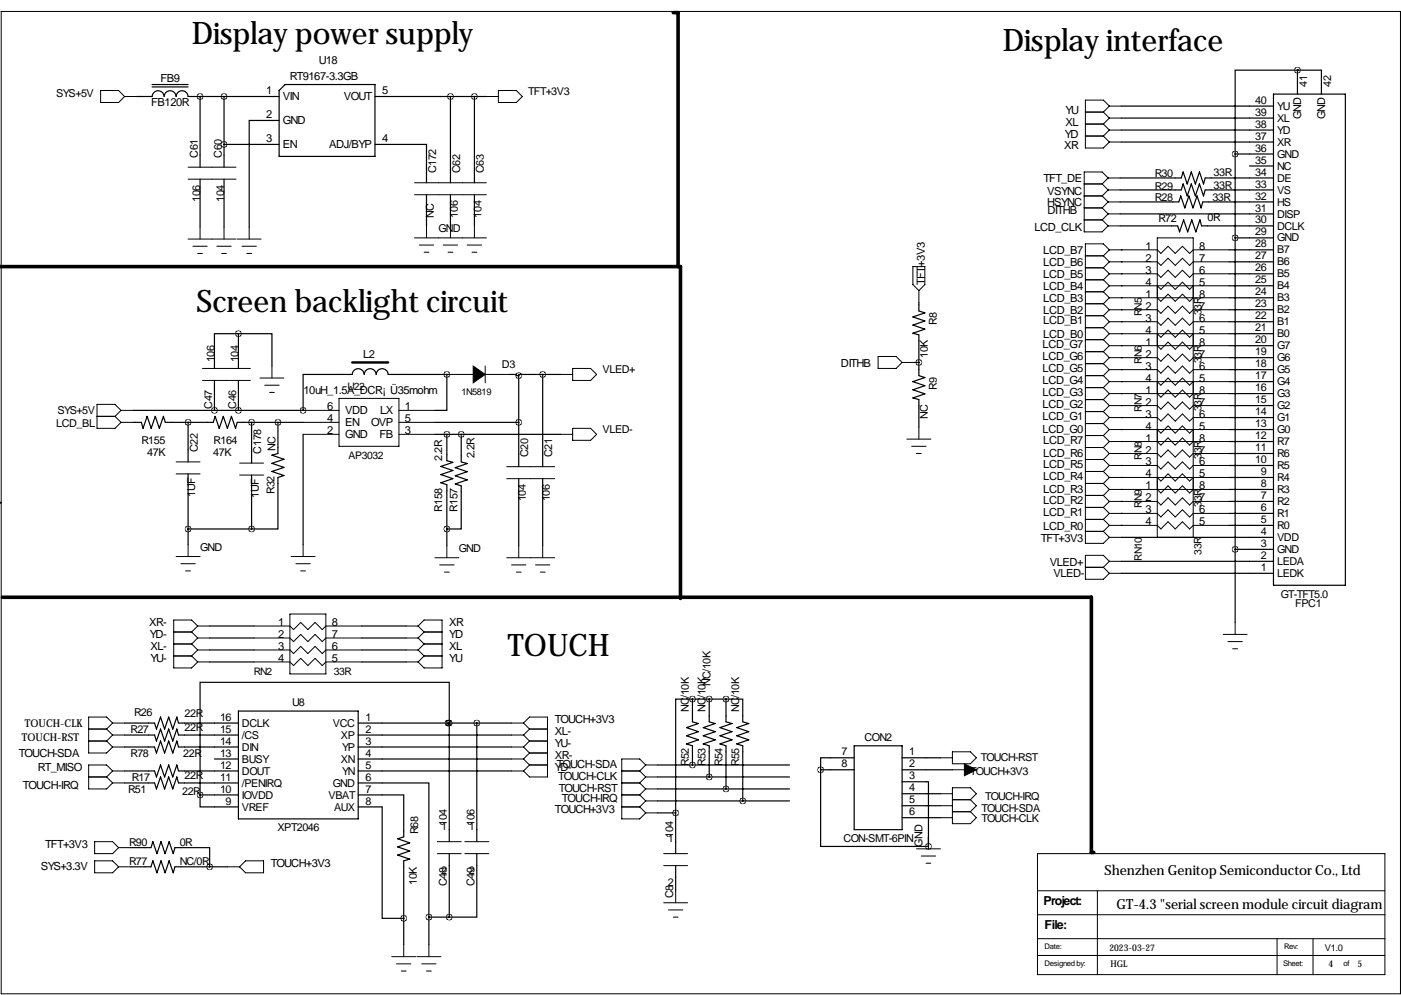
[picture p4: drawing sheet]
<svg xmlns="http://www.w3.org/2000/svg" width="297mm" height="211mm" viewBox="0 0 297 211" stroke-linecap="round" stroke-linejoin="round" font-family="sans-serif">
<g fill="none" stroke="#000" stroke-width=".21">
<path d="M.3 2.4h296.6v208.3h-296.6zM21.3 19.2h3.8l1.3 1.3-1.3 1.2h-3.8zM105.7 19.2h3.8l1.2 1.3-1.2 1.2h-3.8zM26.4 20.5h2.6M39.9 35.4h10.1M39.9 38h10.1M87.9 38.7h15.2M103.1 20.5h2.6M229.9 39h3.8M230.1 28.8h3.8M230.1 26.3h3.8M230.1 23.8h3.8"/>
<path d="M233.7 39l1.2 1.3M233.9 28.8l1.3 1.3M233.9 26.3l1.3 1.3M233.9 23.8l1.3 1.2M234.9 37.7l-1.2-1.2h-3.8v12.7h3.8l1.2-1.3M234.9 37.7h2.6M234.9 37.7l-1.2 1.3M235.2 22.5l-1.3-1.3h-3.8v10.2h3.8l1.3-1.3M235.2 30.1h2.5M235.2 27.6h2.5M235.2 27.6l-1.3 1.2M235.2 25h2.5"/>
<path d="M235.2 25l-1.3 1.3M235.2 22.5h2.5M235.2 22.5l-1.3 1.3M39.9 50.7h10.1M40.9 52.2h3M41.9 53.7h1M42.4 48.1v2.6M46 52.2h3M47 53.7h1M47.5 48.1v2.6M50.3 50.7h5.1M51.3 52.2h3.1"/>
<path d="M52.3 53.7h1M52.8 48.1v2.6M87.9 50.4h15.2M87.9 41.3h15.2M88.9 52h3M89.9 53.5h1M90.4 47.9v2.5M94 52h3M95 53.5h1M95.5 47.9v2.5M99.1 52h3M100.1 53.5h1"/>
<path d="M100.6 47.9v2.5M193.5 56.5h2.6v3.8l-1.3 1.3-1.3-1.3zM229.9 46.6h3.8M229.9 44.1h3.8M229.9 41.5h3.8M230.1 59.3h3.8M230.1 56.8h3.8M230.1 54.2h3.8M233.7 46.6l1.2 1.3M233.7 41.5l1.2 1.3M233.7 44.1l1.2 1.3M233.9 59.3l1.3 1.3"/>
<path d="M233.9 56.8l1.3 1.3M233.9 54.2l1.3 1.3M234.9 47.9h2.6M234.9 42.8h2.6M234.9 42.8l-1.2 1.3M234.9 40.3h2.6M234.9 40.3l-1.2 1.2M234.9 45.4h2.6M234.9 45.4l-1.2 1.2M235.2 53l-1.3-1.3h-3.8v63.5h3.8l1.3-1.3M235.2 53h10.2l.7 .7 1.5-1.5 1.6 1.5 1.5-1.5 1.5 1.5 .8-.7h7.6M235.2 55.5h10.2l.7 .8 1.5-1.5 1.6 1.5 1.5-1.5 1.5 1.5 .8-.8h7.6"/>
<path d="M235.2 58.1h10.2l.7 .7 1.5-1.5 1.6 1.5 1.5-1.5 1.5 1.5 .8-.7h7.6M235.2 58.1l-1.3 1.2M235.2 55.5l-1.3 1.3M235.2 53l-1.3 1.2M245.4 50.4h7.6v63.5h-7.6zM42.9 78.1h10.2M57.7 77.6v2.6M95.2 79.4h5.1M102.9 77.6v3.6M102.9 79.4h5M118.9 79.4h2.5M121.4 78.1h3.8l1.3 1.3-1.3 1.3h-3.8z"/>
<path d="M186.2 75.6h3.8l1.3 1.2-1.3 1.3h-3.8zM191.3 76.8h2.5M194.8 61.6v2.5M230.1 61.9h3.8M230.1 69.5h3.8M230.1 72h3.8M230.1 66.9h3.8M230.1 64.4h3.8M230.1 79.6h3.8M230.1 77.1h3.8M230.1 74.6h3.8M233.9 72l1.3 1.3"/>
<path d="M233.9 74.6l1.3 1.2M233.9 77.1l1.3 1.3M233.9 79.6l1.3 1.3M233.9 61.9l1.3 1.2M233.9 64.4l1.3 1.3M233.9 66.9l1.3 1.3M233.9 69.5l1.3 1.3M235.2 75.8h10.2l.7 .8 1.5-1.5 1.6 1.5 1.5-1.5 1.5 1.5 .8-.8h7.6M235.2 78.4h10.2l.7 .7 1.5-1.5 1.6 1.5 1.5-1.5 1.5 1.5 .8-.7h7.6M235.2 70.8h25.4M235.2 73.3h25.4M235.2 65.7h10.2l.7 .7 1.5-1.5 1.6 1.5 1.5-1.5 1.5 1.5 .8-.7h7.6"/>
<path d="M235.2 68.2h10.2l.7 .8 1.5-1.5 1.6 1.5 1.5-1.5 1.5 1.5 .8-.8h7.6M235.2 60.6h25.4M235.2 63.1h25.4M235.2 70.8l-1.3 1.2M235.2 73.3l-1.3 1.3M235.2 75.8l-1.3 1.3M235.2 78.4l-1.3 1.2M235.2 60.6l-1.3 1.3M235.2 68.2l-1.3 1.3M235.2 65.7l-1.3 1.2M235.2 63.1l-1.3 1.3M245.4 73.3l.7 .8 1.5-1.6 1.6 1.6 1.5-1.6 1.5 1.6 .8-.8"/>
<path d="M245.4 63.1l.7 .8 1.5-1.5 1.6 1.5 1.5-1.5 1.5 1.5 .8-.8M245.4 70.8l.7 .7 1.5-1.5 1.6 1.5 1.5-1.5 1.5 1.5 .8-.7M245.4 60.6l.7 .8 1.5-1.6 1.6 1.6 1.5-1.6 1.5 1.6 .8-.8M20.6 88.3h3.8M24.4 88.3l1.3 1.2M25.7 87h2.5M25.7 89.5h2.5M25.7 87l-1.3 1.3M25.7 87l-1.3-1.3h-3.8v5.1h3.8l1.3-1.3M37.3 97.9h5.1M42.9 80.7h10.2M50.8 98.2h5.1"/>
<path d="M55.1 80.2h5.1M56.1 81.7h3.1M57.1 83.2h1.1M64.3 87h7.6M64.3 89.5h7.6M64.3 92.1h7.6M71.9 84.5h12.7v10.1h-12.7zM84.6 87h7.6M84.6 89.5h7.6M84.6 92.1h7.6M107.4 98.9h10.2M118.9 92.1h2.5"/>
<path d="M121.4 90.8h3.8l1.3 1.3-1.3 1.3h-3.8zM192.3 93.1h5.1M193.3 94.6h3M194.3 96.2h1M194.8 90.6v2.5M230.1 89.8h3.8M230.1 92.3h3.8M230.1 87.3h3.8M230.1 84.7h3.8M230.1 82.2h3.8M230.1 100h3.8M230.1 97.4h3.8"/>
<path d="M230.1 94.9h3.8M233.9 100l1.3 1.2M233.9 89.8l1.3 1.3M233.9 87.3l1.3 1.2M233.9 84.7l1.3 1.3M233.9 82.2l1.3 1.3M233.9 97.4l1.3 1.3M233.9 94.9l1.3 1.3M233.9 92.3l1.3 1.3M235.2 96.2h10.2l.7 .7 1.5-1.5 1.6 1.5 1.5-1.5 1.5 1.5 .8-.7h7.6M235.2 98.7h10.2l.7 .8 1.5-1.6 1.6 1.6 1.5-1.6 1.5 1.6 .8-.8h7.6M235.2 91.1h25.4"/>
<path d="M235.2 93.6h25.4M235.2 86h10.2l.7 .8 1.5-1.6 1.6 1.6 1.5-1.6 1.5 1.6 .8-.8h7.6M235.2 88.5h10.2l.7 .8 1.5-1.5 1.6 1.5 1.5-1.5 1.5 1.5 .8-.8h7.6M235.2 80.9h25.4M235.2 83.5h25.4M235.2 91.1l-1.3 1.2M235.2 93.6l-1.3 1.3M235.2 96.2l-1.3 1.2M235.2 98.7l-1.3 1.3M235.2 80.9l-1.3 1.3M235.2 86l-1.3 1.3M235.2 88.5l-1.3 1.3"/>
<path d="M235.2 83.5l-1.3 1.2M245.4 93.6l.7 .8 1.5-1.5 1.6 1.5 1.5-1.5 1.5 1.5 .8-.8M245.4 83.5l.7 .7 1.5-1.5 1.6 1.5 1.5-1.5 1.5 1.5 .8-.7M245.4 91.1l.7 .7 1.5-1.5 1.6 1.5 1.5-1.5 1.5 1.5 .8-.7M245.4 80.9l.7 .8 1.5-1.5 1.6 1.5 1.5-1.5 1.5 1.5 .8-.8M0 106.6h.3M0 106.4l.3 .2M.3 106.6l-.4 .1M37.3 100.5h5.1M37.3 118h5.1M38.4 119.5h3M39.9 115.5v2.5"/>
<path d="M50.8 100.7h5.1M61.7 118h5.1M62.7 119.5h3.1M64.3 115.5v2.5M92.2 118.3h5.1M93.2 119.8h3.1M94.7 115.7v2.6M107.4 101.5h10.2M107.4 118.3h10.2M108.5 119.8h3M110 115.7v2.6M113.5 119.8h3.1"/>
<path d="M115.1 115.7v2.6M230.1 112.7h3.8M230.1 110.1h3.8M230.1 107.6h3.8M230.1 105h3.8M230.1 102.5h3.8M233.9 112.7l1.3 1.2M233.9 110.1l1.3 1.3M233.9 107.6l1.3 1.3M233.9 105l1.3 1.3M233.9 102.5l1.3 1.3M235.2 119l-1.3-1.3h-3.8v5.1h3.8l1.3-1.2"/>
<path d="M235.2 106.3h10.2l.7 .8 1.5-1.5 1.6 1.5 1.5-1.5 1.5 1.5 .8-.8h7.6M235.2 108.9h10.2l.7 .7 1.5-1.5 1.6 1.5 1.5-1.5 1.5 1.5 .8-.7h7.6M235.2 111.4h10.2l.7 .8 1.5-1.6 1.6 1.6 1.5-1.6 1.5 1.6 .8-.8h7.6M235.2 101.2h25.4M235.2 113.9h2.5M235.2 103.8h25.4M235.2 111.4l-1.3 1.3M235.2 119l-1.3 1.3M235.2 101.2l-1.3 1.3M235.2 106.3l-1.3 1.3M235.2 108.9l-1.3 1.2M235.2 119h2.5"/>
<path d="M235.2 103.8l-1.3 1.2M245.4 103.8l.7 .7 1.5-1.5 1.6 1.5 1.5-1.5 1.5 1.5 .8-.7M245.4 101.2l.7 .8 1.5-1.5 1.6 1.5 1.5-1.5 1.5 1.5 .8-.8M296.9 106.6h.2M297.1 106.5l-.2 .1M36.8 134h3.8M36.8 136.5h3.8M36.8 139.1h3.8M39.4 121h1M40.6 134l1.3 1.3M40.6 136.5l1.3 1.3M40.6 139.1l1.3 1.2"/>
<path d="M41.9 132.7h2.5M41.9 135.3h2.5M41.9 137.8h2.5M41.9 135.3l-1.3 1.2M41.9 137.8l-1.3 1.3M41.9 132.7l-1.3-1.2h-3.8v10.1h3.8l1.3-1.3M41.9 132.7l-1.3 1.3M53.8 132.7h7.7l.7 .8 1.6-1.5 1.5 1.5 1.5-1.5 1.5 1.5 .8-.8h7.6M53.8 135.3h7.7l.7 .7 1.6-1.5 1.5 1.5 1.5-1.5 1.5 1.5 .8-.7h7.6M53.8 137.8h7.7l.7 .8 1.6-1.6 1.5 1.6 1.5-1.6 1.5 1.6 .8-.8h7.6M61.5 130.2h7.6v12.7h-7.6zM63.8 121h1"/>
<path d="M86.1 132.7h2.5M86.1 135.3h2.5M86.1 137.8h2.5M88.6 132.7l1.3 1.3M88.6 132.7l1.3-1.2h3.8v10.1h-3.8l-1.3-1.3M88.6 135.3l1.3 1.2M88.6 137.8l1.3 1.3M89.9 134h3.8M89.9 136.5h3.8M89.9 134l-1.3 1.3M89.9 139.1h3.8M89.9 136.5l-1.3 1.3"/>
<path d="M89.9 139.1l-1.3 1.2M94.2 121.3h1M109.5 121.3h1M114.6 121.3h1M230.1 120.3h3.8M233.9 120.3l1.3 1.3M235.2 121.6h2.5M259.3 134.5h5.1M260.3 136h3.1M261.4 137.6h1M261.9 132v2.5M18.8 157.1h3.8"/>
<path d="M18.8 154.6h3.8M22.6 154.6l1.3 1.2M22.6 157.1l1.3 1.3M23.9 158.4h2.5M23.9 153.3l-1.3-1.3h-3.8v7.7h3.8l1.3-1.3M23.9 155.8h2.5M23.9 153.3h2.5M23.9 153.3l-1.3 1.3M23.9 155.8l-1.3 1.3M41.9 140.3h2.5M53.8 140.3h7.7l.7 .8 1.6-1.5 1.5 1.5 1.5-1.5 1.5 1.5 .8-.8h7.6M86.1 140.3h2.5"/>
<path d="M108.5 158.4h2.5M108.5 155.8h2.5M108.5 153.3h2.5M111 158.4l1.3 1.3M111 153.3l1.3-1.3h3.8v12.7h-3.8l-1.3-1.2M111 155.8l1.3 1.3M111 153.3l1.3 1.3M112.3 159.7h3.8M112.3 157.1h3.8M112.3 157.1l-1.3 1.3M112.3 154.6h3.8M112.3 154.6l-1.3 1.2"/>
<path d="M112.3 159.7l-1.3 1.2M201.9 159.4h3.8l1.3 1.3-1.3 1.2h-3.8zM18.8 164.7h3.8M20.1 178.4h3.8l1.2 1.3-1.2 1.3h-3.8zM22.6 164.7l1.3 1.3M23.9 163.5l-1.3-1.3h-3.8v5.1h3.8l1.3-1.3M23.9 163.5h2.5M23.9 166h2.5M23.9 163.5l-1.3 1.2M25.1 179.7h2.6M92.7 178.4h5.1M98.6 178.4h5"/>
<path d="M108.5 160.9h2.5M108.5 163.5h2.5M111 160.9l1.3 1.3M112.3 162.2h3.8M112.3 162.2l-1.3 1.3M131.8 163.5h3.8M131.8 166h3.8M131.8 168.5h3.8M131.8 171.1h3.8M135.6 163.5l1.3 1.2M135.6 166l1.3 1.3M135.6 168.5l1.3 1.3"/>
<path d="M135.6 171.1l1.3 1.3M136.9 162.2l-1.3-1.3h-3.8v12.7h3.8l1.3-1.2M136.9 162.2h2.5M136.9 164.7h2.5M136.9 167.3h2.5M136.9 162.2l-1.3 1.3M136.9 164.7l-1.3 1.3M136.9 167.3l-1.3 1.2M136.9 169.8h2.5M136.9 169.8l-1.3 1.3M136.9 172.4h2.5M194.3 180h5.1"/>
<path d="M196.8 177.4v2.6M199.4 173.4h2.5M199.4 160.7h2.5M199.4 170.8h2.5M199.4 168.3h2.5M201.9 163.2h5.1M201.9 172.1h3.8M201.9 169.6h3.8M205.7 169.6l1.3-1.3-1.3-1.3h-3.8v7.6h3.8l1.3-1.2-1.3-1.3M205.7 169.6l1.3 1.2-1.3 1.3M20.1 182.5h3.8l1.2 1.3-1.2 1.3h-3.8zM25.1 183.8h2.6"/>
<path d="M48.3 183.8h2.5M50.8 183.8l1.3-1.3h3.8v2.6h-3.8zM92.7 181h5.1M98.6 181h5M140.7 181h5.1M140.7 183.5h5.1M140.7 191.4h5.1M141.7 192.9h3.1M142.7 194.5h1.1M143.3 188.9v2.5M195.3 181.5h3.1M196.3 183h1.1"/>
<path d="M220 199h73.6M220 193.9h73.6M220 181h73.6v25.6h-73.6zM220 188.9h73.6M232.7 188.9v17.7M270.8 199v7.6M278.4 199v7.6M83.1 202.8h5M84.1 204.4h3M85.1 205.9h1M85.6 200.3v2.5M88.4 202.8h5.1"/>
<path d="M89.4 204.4h3.1M90.4 205.9h1M90.9 200.3v2.5M220 202.6h73.6"/>
</g>
<path d="M142.7 2.7h1.1v53.8M0 56.5h144.3v70.4M.5 126.6h230.9v54.1h.5" fill="none" stroke="#000" stroke-width=".76"/>
<g fill="none" stroke="#000" stroke-width=".25">
<path d="M32.3 17.9h7.6M32.3 18.4h7.6M60.5 17.9h19v15.3h-20.3v-14zM270 20h15.2v104.1h-15.2zM275.1 14.9h-13.2v17.8M275.1 14.9h.1M275.1 14.9h5.1v5.1M275.1 14.9v5.1M29 20.5l3.3-.1a1.27 1.27 0 0 1 1.2-1.2 1.27 1.27 0 0 1 1.3 1.3M34.8 20.4a1.27 1.27 0 0 1 1.3-1.2 1.27 1.27 0 0 1 1.2 1.3 1.27 1.27 0 0 1 1.3-1.3 1.27 1.27 0 0 1 1.3 1.3h19.3M42.4 20.5h.1M42.4 20.5v14.9"/>
<path d="M42.4 38v10.1M47.5 30.6h11.7M47.5 20.5v14.9M47.5 38v10.1M59.2 25.5h-6.4v22.6M79.5 30.6h10.9v8.1M79.5 20.5h23.6M95.5 20.5v18.2M100.6 20.5v18.2M237.5 37.7h12.9l.5-1.2 .8 2.5 .9-2.5 .8 2.5 .9-2.5 .9 2.5 .3-1.3h14.5M237.7 30.1h32.3M237.7 27.6h32.3"/>
<path d="M237.7 25h32.3M237.7 22.5h32.3M261.9 32.7h8.1M261.9 32.7v99.3M264.9 35.2h5.1M90.4 41.3v6.6M95.5 41.3v6.6M100.6 41.3v6.6M237.5 42.8h12.4l.4-1.3 .9 2.6 .9-2.6 .8 2.6 .9-2.6 .9 2.6 .3-1.3h15M237.5 40.3h12.9l.5-1.3 .8 2.5 .9-2.5 .8 2.5 .9-2.5 .9 2.5 .3-1.2h14.5M237.5 47.9h12.2l.4 1.3 .9-2.6 .8 2.6 .9-2.6 .8 2.6 .9-2.6 .4 1.3h15.2M237.5 45.4h32.5"/>
<path d="M237.7 58.1h.1M237.7 55.5h.1M237.7 53h.1M260.6 58.1h9.4M260.6 55.5h9.4M260.6 53h9.4M261.9 50.4h8.1M50.5 70.8h-5v7.3M50.5 70.8h7.2v6.8M50.5 70.8v7.3M74.7 79.4h-10.4v7.6M74.7 79.4a1.27 1.27 0 0 1 1.3-1.2 1.27 1.27 0 0 1 1.2 1.2"/>
<path d="M77.2 79.4a1.27 1.27 0 0 1 1.3-1.2 1.27 1.27 0 0 1 1.3 1.2M79.8 79.4a1.27 1.27 0 0 1 1.2-1.2 1.27 1.27 0 0 1 1.3 1.2h12.9M94.7 79.4v7.6h-2.5M107.9 79.4h1.6v.2h.5M110 79.6v19.3M115.1 79.4h-5.1v.2M115.1 79.4v19.5M115.1 79.4h3.8M193.8 76.8h1M194.8 64.1v1.8l1.3 .4-2.6 .9 2.6 .9-2.6 .8 2.6 .9-2.6 .9 1.3 .3v8.6l1.3 .4-2.6 .9 2.6 .9-2.6 .8 2.6 .9-2.6 .9 1.3 .3v5.9M237.7 60.6h.1M237.7 70.8h.1"/>
<path d="M237.7 68.2h.1M237.7 65.7h.1M237.7 63.1h.1M237.7 78.4h.1M237.7 75.8h.1M237.7 73.3h.1M260.6 78.4h9.4M260.6 75.8h9.4M260.6 73.3h9.4M260.6 70.8h9.4M260.6 68.2h9.4M260.6 65.7h9.4"/>
<path d="M260.6 63.1h9.4M260.6 60.6h9.4M28.2 89.5h1.8l.3 1.3 .9-2.5 .9 2.5 .8-2.5 .9 2.5 .8-2.5 .5 1.2h10.1l.4-1.2 .9 2.5 .8-2.5 .9 2.5 .9-2.5 .8 2.5 .4-1.3h14M28.2 87h36.1M39.9 89.5v8.4M45.5 80.7v6.3M50.5 80.7v6.3M53.3 89.5v8.7M58.9 89.5v6.7l-1.2 .3 2.5 .9-2.5 .8 2.5 .9-2.5 .9 2.5 .8-1.3 .4v11h-5.6M64.3 87h.1M64.3 92.1v23.4M92.2 89.5h17.8"/>
<path d="M92.2 92.1h26.7M94.7 92.1v5.6l1.3 .3-2.5 .9 2.5 .9-2.5 .8 2.5 .9-2.5 .9 1.2 .4v12.9M97.8 92.1v5.8l1.3 .4-2.6 .9 2.6 .8-2.6 .9 2.6 .8-2.6 .9 1.3 .4v9.2h-3.1M237.7 91.1h.1M237.7 88.5h.1M237.7 86h.1M237.7 83.5h.1M237.7 80.9h.1M237.7 98.7h.1M237.7 96.2h.1M237.7 93.6h.1M260.6 98.7h9.4"/>
<path d="M260.6 96.2h9.4M260.6 93.6h9.4M260.6 91.1h9.4M260.6 88.5h9.4M260.6 86h9.4M260.6 83.5h9.4M260.6 80.9h9.4M39.9 100.5v15M39.9 112.2h13.4M53.3 100.7v11.5M110 101.5v14.2M115.1 101.5v14.2"/>
<path d="M237.7 111.4h.1M237.7 108.9h.1M237.7 106.3h.1M237.7 103.8h.1M237.7 101.2h.1M237.7 119h32.3M237.7 113.9h32.3M260.6 111.4h9.4M260.6 108.9h9.4M260.6 106.3h9.4M260.6 103.8h9.4M260.6 101.2h9.4"/>
<path d="M261.9 116.5h8.1M44.4 132.7h9.4M44.4 135.3h9.4M44.4 137.8h9.4M76.7 132.7h9.4M76.7 135.3h9.4M76.7 137.8h9.4M237.7 121.6h32.3M26.4 153.3h6.4l.4 1.3 .8-2.6 .9 2.6 .9-2.6 .8 2.6 .9-2.6 .3 1.3h12.7M26.4 155.8h6.4l.4 1.3 .8-2.5 .9 2.5 .9-2.5 .8 2.5 .9-2.5 .3 1.2h12.7M26.4 158.4h6.4l.4 1.3 .8-2.6 .9 2.6 .9-2.6 .8 2.6 .9-2.6 .3 1.3h12.7M44.4 140.3h9.4"/>
<path d="M50.5 150.8h25.4v22.8h-25.4zM75.9 153.3h32.6M75.9 155.8h32.6M75.9 158.4h32.6M76.7 140.3h9.4M95 153.3v.3h.2v24.8M95.2 153.3v-8.6h-52.8v23.8M101.1 153.3v25.1M146.8 148.2h-3.5v24.2M146.8 148.2v4.8l1.3 .4-2.6 .9 2.6 .8-2.6 .9 2.6 .9-2.6 .8 1.3 .4v4.1M146.8 148.2h7.1M150.4 148.2v4.8l1.2 .4-2.5 .9 2.5 .8-2.5 .9 2.5 .9-2.5 .8 1.3 .4v6.6"/>
<path d="M153.9 148.2h3.6v4.8l1.2 .4-2.5 .9 2.5 .8-2.5 .9 2.5 .9-2.5 .8 1.3 .4v11.7M153.9 148.2v4.8l1.3 .4-2.5 .9 2.5 .8-2.5 .9 2.5 .9-2.5 .8 1.2 .4v9.2M181.1 158.1h10.2v17.8h-10.2zM26.4 163.5h6.4l.4 1.2 .8-2.5 .9 2.5 .9-2.5 .8 2.5 .9-2.5 .3 1.3h12.7M26.4 166h6.4l.4 1.3 .8-2.6 .9 2.6 .9-2.6 .8 2.6 .9-2.6 .3 1.3h12.7M27.7 179.7h4.3l.4-1.3 .9 2.6 .8-2.6 .9 2.6 .9-2.6 .8 2.6 .4-1.3h7.3v4.1M42.4 168.5v2.6h8.1M42.4 168.5h8.1M45.5 160.9h5M75.9 166h15v28.5M75.9 168.5h9.7v8.9l-1.3 .4 2.6 .9-2.6 .9 2.6 .8-2.6 .9 2.6 .9-1.3 .3v17.8M75.9 171.1h5.1v23.6h4.6"/>
<path d="M75.9 160.9h32.6M75.9 163.5h32.6M139.4 162.2h28M139.4 164.7h28M139.4 167.3h28M139.4 169.8h28M139.4 172.4h3.9M143.3 172.4v8.6M174 163.2v16.3h22.8M174 163.2h7.1M181.1 160.7h-7.1v2.5M191.3 165.7h5.5v13.8"/>
<path d="M191.3 160.7h8.1M191.3 163.2h10.6M191.3 168.3h8.1M191.3 170.8h8.1M191.3 173.4h8.1M196.8 177.4v2.1M27.7 183.8h4.3l.4-1.3 .9 2.6 .8-2.6 .9 2.6 .9-2.6 .8 2.6 .4-1.3h11.2M90.9 194.5v5.8M90.9 194.5h4.3M95.2 181v13.5M101.1 181v13.5h-5.9M143.3 183.5v5.4"/>
</g>
<path d="M100.3 77.6l2.6 1.8-2.6 1.8zM204.5 161.9l2.5 1.3-2.5 1.3z" fill="#000" stroke="#000" stroke-width=".21"/>
<path d="M74.7 76.8h7.6" fill="none" stroke="#000" stroke-width=".51"/>
<path d="M90.9 194.5a.05 .05 0 0 0 .1 0 .05 .05 0 0 0-.1 0zM95.2 194.5a.05 .05 0 0 0 .1 0 .05 .05 0 0 0-.1 0zM101 153.3a.05 .05 0 0 0 .1 0 .05 .05 0 0 0-.1 0zM173.9 163.2a.05 .05 0 0 0 .1 0 .05 .05 0 0 0-.1 0zM196.8 179.5a.05 .05 0 0 0 .1 0 .05 .05 0 0 0-.1 0zM146.8 162.2a.05 .05 0 0 0 .1 0 .05 .05 0 0 0-.1 0zM150.3 164.7a.05 .05 0 0 0 .1 0 .05 .05 0 0 0-.1 0zM153.9 167.3a.05 .05 0 0 0 .1 0 .05 .05 0 0 0-.1 0zM157.4 169.8a.05 .05 0 0 0 .1 0 .05 .05 0 0 0-.1 0zM150.3 148.2a.05 .05 0 0 0 .1 0 .05 .05 0 0 0-.1 0zM153.9 148.2a.05 .05 0 0 0 .1 0 .05 .05 0 0 0-.1 0zM146.8 148.2a.05 .05 0 0 0 .1 0 .05 .05 0 0 0-.1 0zM42.4 168.5a.05 .05 0 0 0 .1 0 .05 .05 0 0 0-.1 0zM95.2 153.3a.05 .05 0 0 0 .1 0 .05 .05 0 0 0-.1 0zM44.4 183.8a.05 .05 0 0 0 .1 0 .05 .05 0 0 0-.1 0zM261.8 116.5a.05 .05 0 0 0 .1 0 .05 .05 0 0 0-.1 0zM261.8 50.4a.05 .05 0 0 0 .1 0 .05 .05 0 0 0-.1 0zM261.8 32.7a.05 .05 0 0 0 .1 0 .05 .05 0 0 0-.1 0zM275 14.9a.05 .05 0 0 0 .1 0 .05 .05 0 0 0-.1 0zM194.8 76.8a.05 .05 0 0 0 .1 0 .05 .05 0 0 0-.1 0zM100.5 20.5a.05 .05 0 0 0 .1 0 .05 .05 0 0 0-.1 0zM42.4 20.5a.05 .05 0 0 0 .1 0 .05 .05 0 0 0-.1 0zM143.2 172.4a.05 .05 0 0 0 .1 0 .05 .05 0 0 0-.1 0zM94.7 79.4a.05 .05 0 0 0 .1 0 .05 .05 0 0 0-.1 0zM109.9 79.6a.05 .05 0 0 0 .1 0 .05 .05 0 0 0-.1 0zM64.2 87a.05 .05 0 0 0 .1 0 .05 .05 0 0 0-.1 0zM39.8 89.5a.05 .05 0 0 0 .1 0 .05 .05 0 0 0-.1 0zM53.3 89.5a.05 .05 0 0 0 .1 0 .05 .05 0 0 0-.1 0zM58.9 89.5a.05 .05 0 0 0 .1 0 .05 .05 0 0 0-.1 0zM53.3 112.2a.05 .05 0 0 0 .1 0 .05 .05 0 0 0-.1 0zM94.7 92.1a.05 .05 0 0 0 .1 0 .05 .05 0 0 0-.1 0zM109.9 89.5a.05 .05 0 0 0 .1 0 .05 .05 0 0 0-.1 0zM115 79.4a.05 .05 0 0 0 .1 0 .05 .05 0 0 0-.1 0zM97.7 92.1a.05 .05 0 0 0 .1 0 .05 .05 0 0 0-.1 0zM45.4 87a.05 .05 0 0 0 .1 0 .05 .05 0 0 0-.1 0zM50.5 87a.05 .05 0 0 0 .1 0 .05 .05 0 0 0-.1 0zM50.5 70.8a.05 .05 0 0 0 .1 0 .05 .05 0 0 0-.1 0zM94.7 112.2a.05 .05 0 0 0 .1 0 .05 .05 0 0 0-.1 0zM39.8 112.2a.05 .05 0 0 0 .1 0 .05 .05 0 0 0-.1 0z" fill="#000" stroke="#000" stroke-width="1.3"/>
<g font-size="6.6">
<text x="40.6" y="9.3">Display power supply</text>
<text x="212.6" y="10.8">Display interface</text>
<text x="41.7" y="66.2">Screen backlight circuit</text>
<text x="107.7" y="139.1">TOUCH</text>
</g>
<g font-size="3">
<text x="234.2" y="185.6">Shenzhen Genitop Semiconductor Co., Ltd</text>
<text x="236.7" y="192.7">GT-4.3 &quot;serial screen module circuit diagram</text>
</g>
<g font-size="2.6">
<text x="221.2" y="191.9">Project:</text>
<text x="221.5" y="197">File:</text>
</g>
<g font-size="2.4">
<text x="34" y="17.4">FB9</text>
<text x="61.5" y="16.9">RT9167-3.3GB</text>
<text x="67.6" y="13.6">U18</text>
<text x="32.1" y="22.6">FB120R</text>
<text x="56.4" y="20">1</text>
<text x="59.9" y="21.3">VIN</text>
<text x="72.9" y="21.3">VOUT</text>
<text x="81" y="20">5</text>
<text x="56.4" y="25">2</text>
<text x="59.9" y="26.3">GND</text>
<text x="225.7" y="29.2">YD</text>
<text x="225.9" y="26.6">XL</text>
<text x="225.9" y="24.1">YU</text>
<text x="56.4" y="30.1">3</text>
<text x="59.9" y="31.4">EN</text>
<text x="69.8" y="31.4">ADJ/BYP</text>
<text x="81" y="30.1">4</text>
<text x="225.6" y="31.7">XR</text>
<text x="221.2" y="38.5">TFT_DE</text>
<text x="222" y="41.3">VSYNC</text>
<text x="222" y="43.6">HSYNC</text>
<text x="222.1" y="45.4">DITHB</text>
<text x="219.3" y="48.9">LCD_CLK</text>
<text x="221.2" y="53.8">LCD_B7</text>
<text x="242.9" y="53">1</text>
<text x="254.3" y="53">8</text>
<text x="221.2" y="58.9">LCD_B5</text>
<text x="221.2" y="56.3">LCD_B6</text>
<text x="242.9" y="55.5">2</text>
<text x="242.9" y="58.1">3</text>
<text x="254.3" y="58.1">6</text>
<text x="254.3" y="55.5">7</text>
<text x="196.1" y="60.4" transform="rotate(-90 196.1 60.4)">TFT+3V3</text>
<text x="221.2" y="61.4">LCD_B4</text>
<text x="221.2" y="64">LCD_B3</text>
<text x="242.9" y="63.1">1</text>
<text x="242.9" y="65.7">2</text>
<text x="242.9" y="60.6">4</text>
<text x="254.3" y="65.7">7</text>
<text x="254.3" y="63.1">8</text>
<text x="254.3" y="60.6">5</text>
<text x="221.2" y="71.6">LCD_B0</text>
<text x="221.2" y="68.8">LCD_B1</text>
<text x="221.2" y="66.5">LCD_B2</text>
<text x="242.9" y="68.2">3</text>
<text x="242.9" y="70.8">4</text>
<text x="254.3" y="70.8">5</text>
<text x="254.3" y="68.2">6</text>
<text x="77" y="75.8">L2</text>
<text x="178.3" y="77.9">DITHB</text>
<text x="221.1" y="76.4">LCD_G6</text>
<text x="221.1" y="73.9">LCD_G7</text>
<text x="242.9" y="73.3">1</text>
<text x="242.9" y="75.8">2</text>
<text x="254.3" y="75.8">7</text>
<text x="254.3" y="73.3">8</text>
<text x="64.4" y="83.5">10uH_1.5A_DCR¡Ü35mohm</text>
<text x="221.1" y="81.5">LCD_G4</text>
<text x="221.1" y="78.9">LCD_G5</text>
<text x="242.9" y="83.5">1</text>
<text x="242.9" y="78.4">3</text>
<text x="242.9" y="80.9">4</text>
<text x="254.3" y="83.5">8</text>
<text x="254.3" y="80.9">5</text>
<text x="254.3" y="78.4">6</text>
<text x="69.4" y="87">6</text>
<text x="69.4" y="89.5">4</text>
<text x="73.2" y="87.8">VDD</text>
<text x="80.6" y="87.8">LX</text>
<text x="85.9" y="89.5">5</text>
<text x="85.9" y="87">1</text>
<text x="221.1" y="89.1">LCD_G1</text>
<text x="221.1" y="86.6">LCD_G2</text>
<text x="221.1" y="84">LCD_G3</text>
<text x="242.9" y="86">2</text>
<text x="242.9" y="88.5">3</text>
<text x="254.3" y="88.5">6</text>
<text x="254.3" y="86">7</text>
<text x="69.4" y="92.1">2</text>
<text x="73.2" y="90.3">EN</text>
<text x="73.2" y="92.9">GND</text>
<text x="78.7" y="90.3">OVP</text>
<text x="80.5" y="92.9">FB</text>
<text x="85.9" y="92.1">3</text>
<text x="221.1" y="91.9">LCD_G0</text>
<text x="221.2" y="94.2">LCD_R7</text>
<text x="242.9" y="93.6">1</text>
<text x="242.9" y="91.1">4</text>
<text x="254.3" y="93.6">8</text>
<text x="254.3" y="91.1">5</text>
<text x="221.2" y="101.8">LCD_R4</text>
<text x="221.2" y="99.3">LCD_R5</text>
<text x="221.2" y="97">LCD_R6</text>
<text x="242.9" y="96.2">2</text>
<text x="242.9" y="98.7">3</text>
<text x="242.9" y="101.2">4</text>
<text x="254.3" y="101.2">5</text>
<text x="254.3" y="98.7">6</text>
<text x="254.3" y="96.2">7</text>
<text x="221.2" y="106.9">LCD_R2</text>
<text x="221.2" y="104.6">LCD_R3</text>
<text x="242.9" y="103.8">1</text>
<text x="242.9" y="106.3">2</text>
<text x="254.3" y="106.3">7</text>
<text x="254.3" y="103.8">8</text>
<text x="221.2" y="112.5">LCD_R0</text>
<text x="221.2" y="109.4">LCD_R1</text>
<text x="242.9" y="108.9">3</text>
<text x="242.9" y="111.4">4</text>
<text x="254.3" y="111.4">5</text>
<text x="254.3" y="108.9">6</text>
<text x="220.6" y="114.9">TFT+3V3</text>
<text x="222.6" y="120">VLED+</text>
<text x="223.4" y="122.3">VLED-</text>
<text x="31.6" y="132.7">XR-</text>
<text x="31.8" y="135.3">YD-</text>
<text x="31.9" y="137.8">XL-</text>
<text x="59" y="132.7">1</text>
<text x="59" y="135.3">2</text>
<text x="59" y="137.8">3</text>
<text x="70.4" y="137.8">6</text>
<text x="70.4" y="135.3">7</text>
<text x="70.4" y="132.7">8</text>
<text x="95.2" y="132.7">XR</text>
<text x="95.2" y="135.3">YD</text>
<text x="95.2" y="137.8">XL</text>
<text x="31.9" y="140.3">YU-</text>
<text x="59" y="140.3">4</text>
<text x="70.4" y="140.3">5</text>
<text x="95.2" y="140.3">YU</text>
<text x="117.6" y="155.8">XL-</text>
<text x="117.6" y="153.3">TOUCH+3V3</text>
<text x="4" y="160.4">TOUCH-SDA</text>
<text x="117.6" y="158.4">YU-</text>
<text x="117.6" y="160.9">XR-</text>
<text x="4.8" y="167.3">TOUCH-IRQ</text>
<text x="8" y="163.5">RT_MISO</text>
<text x="117.6" y="163.5">YD-</text>
<text x="118" y="162.8">TOUCH-SDA</text>
<text x="118.3" y="165.3">TOUCH-CLK</text>
<text x="118.4" y="167.8">TOUCH-RST</text>
<text x="117.7" y="172.4">TOUCH+3V3</text>
<text x="119.1" y="170.1">TOUCH-IRQ</text>
<text x="9.6" y="179.7">TFT+3V3</text>
<text x="8.6" y="184.5">SYS+3.3V</text>
<text x="57.4" y="183.8">TOUCH+3V3</text>
</g>
<g font-size="2.3">
<text x="11.9" y="20.5">SYS+5V</text>
<text x="112" y="20.2">TFT+3V3</text>
<text x="266.1" y="22">40</text>
<text x="270.8" y="23.3">YU</text>
<text x="277.1" y="18.4" transform="rotate(-90 277.1 18.4)">41</text>
<text x="282.2" y="18.4" transform="rotate(-90 282.2 18.4)">42</text>
<text x="266.1" y="29.6">37</text>
<text x="266.1" y="27.1">38</text>
<text x="266.1" y="24.5">39</text>
<text x="270.8" y="28.3">YD</text>
<text x="270.8" y="25.8">XL</text>
<text x="275.8" y="25.3" transform="rotate(-90 275.8 25.3)">GND</text>
<text x="280.9" y="25.3" transform="rotate(-90 280.9 25.3)">GND</text>
<text x="41.9" y="33.4" transform="rotate(-90 41.9 33.4)">C61</text>
<text x="47" y="33.4" transform="rotate(-90 47 33.4)">C60</text>
<text x="266.1" y="34.7">35</text>
<text x="266.1" y="32.1">36</text>
<text x="270.8" y="36">NC</text>
<text x="270.8" y="33.4">GND</text>
<text x="270.8" y="30.9">XR</text>
<text x="92.5" y="36.7" transform="rotate(-90 92.5 36.7)">C172</text>
<text x="97.5" y="36.7" transform="rotate(-90 97.5 36.7)">C62</text>
<text x="102.6" y="36.7" transform="rotate(-90 102.6 36.7)">C63</text>
<text x="244.8" y="40.3">R29</text>
<text x="244.8" y="37.5">R30</text>
<text x="257.3" y="40">33R</text>
<text x="257.3" y="37.2">33R</text>
<text x="266.1" y="39.8">33</text>
<text x="266.1" y="37.2">34</text>
<text x="270.8" y="41">VS</text>
<text x="270.8" y="38.5">DE</text>
<text x="42.4" y="42.8" transform="rotate(-90 42.4 42.8)">106</text>
<text x="47.5" y="42.8" transform="rotate(-90 47.5 42.8)">104</text>
<text x="92" y="46.1" transform="rotate(-90 92 46.1)">NC</text>
<text x="97" y="46.1" transform="rotate(-90 97 46.1)">106</text>
<text x="102.1" y="46.1" transform="rotate(-90 102.1 46.1)">104</text>
<text x="244.8" y="42.6">R28</text>
<text x="245.6" y="47.1">R72</text>
<text x="256" y="46.9">0R</text>
<text x="257" y="42.6">33R</text>
<text x="266.1" y="47.4">30</text>
<text x="266.1" y="44.8">31</text>
<text x="266.1" y="42.3">32</text>
<text x="270.8" y="46.1">DISP</text>
<text x="270.8" y="43.6">HS</text>
<text x="93" y="49.2">GND</text>
<text x="266.1" y="52.5">28</text>
<text x="266.1" y="49.9">29</text>
<text x="270.8" y="53.7">B7</text>
<text x="270.8" y="51.2">GND</text>
<text x="270.8" y="48.7">DCLK</text>
<text x="266.1" y="57.5">26</text>
<text x="266.1" y="55">27</text>
<text x="270.8" y="58.8">B5</text>
<text x="270.8" y="56.3">B6</text>
<text x="266.1" y="65.2">23</text>
<text x="266.1" y="62.6">24</text>
<text x="266.1" y="60.1">25</text>
<text x="270.8" y="63.9">B3</text>
<text x="270.8" y="61.4">B4</text>
<text x="198.6" y="69" transform="rotate(-90 198.6 69)">R8</text>
<text x="266.1" y="70.2">21</text>
<text x="266.1" y="67.7">22</text>
<text x="270.8" y="71.5">B0</text>
<text x="270.8" y="69">B1</text>
<text x="270.8" y="66.4">B2</text>
<text x="45.5" y="76.9" transform="rotate(-90 45.5 76.9)">106</text>
<text x="50.5" y="76.9" transform="rotate(-90 50.5 76.9)">104</text>
<text x="196.7" y="75.8" transform="rotate(-90 196.7 75.8)">10K</text>
<text x="266.1" y="77.9">18</text>
<text x="266.1" y="75.3">19</text>
<text x="266.1" y="72.8">20</text>
<text x="270.8" y="76.6">G6</text>
<text x="270.8" y="74.1">G7</text>
<text x="106.4" y="78.1">D3</text>
<text x="127.8" y="79.1">VLED+</text>
<text x="198.6" y="82.7" transform="rotate(-90 198.6 82.7)">R9</text>
<text x="266.1" y="82.9">16</text>
<text x="266.1" y="80.4">17</text>
<text x="270.8" y="81.7">G4</text>
<text x="270.8" y="79.1">G5</text>
<text x="12.2" y="87.8">SYS+5V</text>
<text x="45" y="86.6" transform="rotate(-90 45 86.6)">C47</text>
<text x="50" y="86.6" transform="rotate(-90 50 86.6)">C46</text>
<text x="196.7" y="88.8" transform="rotate(-90 196.7 88.8)">NC</text>
<text x="266.1" y="88">14</text>
<text x="266.1" y="85.5">15</text>
<text x="270.8" y="89.3">G1</text>
<text x="270.8" y="86.8">G2</text>
<text x="270.8" y="84.2">G3</text>
<text x="11.9" y="90.6">LCD_BL</text>
<text x="30" y="94.1">R155</text>
<text x="41.9" y="95.9" transform="rotate(-90 41.9 95.9)">C22</text>
<text x="45.3" y="94.1">R164</text>
<text x="58.4" y="95.6" transform="rotate(-90 58.4 95.6)">NC</text>
<text x="127.8" y="91.8">VLED-</text>
<text x="266.1" y="95.6">11</text>
<text x="266.1" y="93.1">12</text>
<text x="266.1" y="90.6">13</text>
<text x="270.8" y="94.4">R7</text>
<text x="270.8" y="91.8">G0</text>
<text x="31.2" y="96.7">47K</text>
<text x="45.2" y="96.7">47K</text>
<text x="55.4" y="96.2" transform="rotate(-90 55.4 96.2)">C178</text>
<text x="93.7" y="97.7" transform="rotate(-90 93.7 97.7)">2.2R</text>
<text x="100.6" y="97.2" transform="rotate(-90 100.6 97.2)">2.2R</text>
<text x="112" y="96.9" transform="rotate(-90 112 96.9)">C20</text>
<text x="117.1" y="96.9" transform="rotate(-90 117.1 96.9)">C21</text>
<text x="266.1" y="98.2">10</text>
<text x="267.3" y="100.7">9</text>
<text x="270.8" y="99.5">R5</text>
<text x="270.8" y="96.9">R6</text>
<text x="41.4" y="105.3" transform="rotate(-90 41.4 105.3)">1UF</text>
<text x="54.9" y="105.6" transform="rotate(-90 54.9 105.6)">1UF</text>
<text x="58.2" y="104.8" transform="rotate(-90 58.2 104.8)">R32</text>
<text x="111.5" y="106.3" transform="rotate(-90 111.5 106.3)">104</text>
<text x="116.6" y="106.3" transform="rotate(-90 116.6 106.3)">106</text>
<text x="267.3" y="105.8">7</text>
<text x="267.3" y="103.3">8</text>
<text x="270.8" y="107.1">R2</text>
<text x="270.8" y="104.5">R3</text>
<text x="270.8" y="102">R4</text>
<text x="93.7" y="108.5" transform="rotate(-90 93.7 108.5)">R158</text>
<text x="97" y="108.5" transform="rotate(-90 97 108.5)">R157</text>
<text x="267.3" y="113.4">4</text>
<text x="267.3" y="110.9">5</text>
<text x="267.3" y="108.3">6</text>
<text x="270.8" y="112.2">R0</text>
<text x="270.8" y="109.6">R1</text>
<text x="42.4" y="116.7">GND</text>
<text x="97.3" y="117">GND</text>
<text x="267.3" y="118.5">2</text>
<text x="267.3" y="116">3</text>
<text x="270.8" y="119.8">LEDA</text>
<text x="270.8" y="117.2">GND</text>
<text x="270.8" y="114.7">VDD</text>
<text x="267.3" y="121">1</text>
<text x="270.8" y="122.3">LEDK</text>
<text x="271.5" y="126.9">GT-TFT5.0</text>
<text x="274.6" y="128.7">FPC1</text>
<text x="61.9" y="149.7">U8</text>
<text x="150.6" y="145.4" transform="rotate(-90 150.6 145.4)">NC/10K</text>
<text x="5.3" y="154.2">TOUCH-CLK</text>
<text x="27.7" y="155.3">R27</text>
<text x="28.4" y="151.8">R26</text>
<text x="39.1" y="152">22R</text>
<text x="39.1" y="155.1">22R</text>
<text x="46.6" y="152.8">16</text>
<text x="46.6" y="155.3">15</text>
<text x="51.3" y="154.1">DCLK</text>
<text x="70.6" y="154.1">VCC</text>
<text x="77.5" y="152.8">1</text>
<text x="77.5" y="155.3">2</text>
<text x="146" y="151" transform="rotate(-90 146 151)">NC/10K</text>
<text x="149.6" y="151" transform="rotate(-90 149.6 151)">NC/10K</text>
<text x="156.7" y="151" transform="rotate(-90 156.7 151)">NC/10K</text>
<text x="4.6" y="157.1">TOUCH-RST</text>
<text x="27.7" y="160.4">R78</text>
<text x="38.9" y="160.4">22R</text>
<text x="46.6" y="157.9">14</text>
<text x="46.6" y="160.4">13</text>
<text x="51.3" y="156.6">/CS</text>
<text x="51.3" y="159.2">DIN</text>
<text x="51.3" y="161.7">BUSY</text>
<text x="72.3" y="156.6">XP</text>
<text x="72.3" y="161.7">XN</text>
<text x="72.5" y="159.2">YP</text>
<text x="77.5" y="157.9">3</text>
<text x="77.5" y="160.4">4</text>
<text x="178.4" y="160.2">7</text>
<text x="183.3" y="157.1">CON2</text>
<text x="192.8" y="160.2">1</text>
<text x="208" y="161.4">TOUCH-RST</text>
<text x="27.9" y="165.5">R17</text>
<text x="39.1" y="165.3">22R</text>
<text x="46.6" y="163">12</text>
<text x="46.6" y="165.5">11</text>
<text x="51.3" y="164.2">DOUT</text>
<text x="51.3" y="166.8">/PENIRQ</text>
<text x="70.6" y="166.8">GND</text>
<text x="72.5" y="164.2">YN</text>
<text x="77.5" y="163">5</text>
<text x="77.5" y="165.5">6</text>
<text x="146" y="162.5" transform="rotate(-90 146 162.5)">R52</text>
<text x="149.6" y="162.5" transform="rotate(-90 149.6 162.5)">R53</text>
<text x="153.2" y="162.5" transform="rotate(-90 153.2 162.5)">R54</text>
<text x="156.7" y="162.5" transform="rotate(-90 156.7 162.5)">R55</text>
<text x="178.4" y="162.7">8</text>
<text x="192.8" y="162.7">2</text>
<text x="192.8" y="165.2">3</text>
<text x="192.8" y="167.8">4</text>
<text x="205.7" y="164.2">TOUCH+3V3</text>
<text x="27.2" y="168">R51</text>
<text x="38.6" y="168.6">22R</text>
<text x="46.6" y="168">10</text>
<text x="47.8" y="170.6">9</text>
<text x="51.3" y="169.3">IOVDD</text>
<text x="51.3" y="171.9">VREF</text>
<text x="69.7" y="169.3">VBAT</text>
<text x="70.8" y="171.9">AUX</text>
<text x="77.5" y="168">7</text>
<text x="77.5" y="170.6">8</text>
<text x="192.8" y="170.3">5</text>
<text x="192.8" y="172.9">6</text>
<text x="208.1" y="172.1">TOUCH-SDA</text>
<text x="208.9" y="169.6">TOUCH-IRQ</text>
<text x="27.4" y="179.4">R90</text>
<text x="38.1" y="179.4">0R</text>
<text x="58.8" y="176.2">XPT2046</text>
<text x="88.6" y="176.9" transform="rotate(-90 88.6 176.9)">R68</text>
<text x="93.6" y="175.9">1</text>
<text x="94.7" y="175.1" transform="rotate(-90 94.7 175.1)">104</text>
<text x="99.4" y="175.9">1</text>
<text x="100.6" y="175.1" transform="rotate(-90 100.6 175.1)">106</text>
<text x="141.6" y="178.4">1</text>
<text x="142.7" y="177.7" transform="rotate(-90 142.7 177.7)">104</text>
<text x="178.8" y="178.5">CON-SMT-6PIN</text>
<text x="195.6" y="179.5" transform="rotate(-90 195.6 179.5)">GND</text>
<text x="208.1" y="174.4">TOUCH-CLK</text>
<text x="27.4" y="183.4">R77</text>
<text x="38.1" y="183.4">NC/0R</text>
<text x="93.6" y="185.3">2</text>
<text x="99.4" y="185.3">2</text>
<text x="88.4" y="187.6" transform="rotate(-90 88.4 187.6)">10K</text>
<text x="94.8" y="187.8" transform="rotate(-90 94.8 187.8)">C48</text>
<text x="100.6" y="187.8" transform="rotate(-90 100.6 187.8)">C49</text>
<text x="141.6" y="187.9">2</text>
<text x="142.8" y="190.4" transform="rotate(-90 142.8 190.4)">C8</text>
</g>
<g font-size="2.2">
<text x="242.1" y="67" transform="rotate(-90 242.1 67)">RN5</text>
<text x="254.8" y="66.8" transform="rotate(-90 254.8 66.8)">33R</text>
<text x="242.1" y="77.2" transform="rotate(-90 242.1 77.2)">RN6</text>
<text x="254.8" y="77" transform="rotate(-90 254.8 77)">33R</text>
<text x="73.7" y="82.7">U22</text>
<text x="242.1" y="87.3" transform="rotate(-90 242.1 87.3)">RN7</text>
<text x="254.8" y="87.1" transform="rotate(-90 254.8 87.1)">33R</text>
<text x="73.9" y="97.4">AP3032</text>
<text x="242.1" y="97.5" transform="rotate(-90 242.1 97.5)">RN8</text>
<text x="254.8" y="97.3" transform="rotate(-90 254.8 97.3)">33R</text>
<text x="242.1" y="107.6" transform="rotate(-90 242.1 107.6)">RN9</text>
<text x="254.8" y="107.4" transform="rotate(-90 254.8 107.4)">33R</text>
<text x="242.1" y="118.9" transform="rotate(-90 242.1 118.9)">RN10</text>
<text x="254.8" y="117.6" transform="rotate(-90 254.8 117.6)">33R</text>
<text x="53.8" y="143.1">RN2</text>
<text x="70.8" y="143.1">33R</text>
</g>
<g font-size="2">
<text x="97.8" y="83.7">1N5819</text>
<text x="235.2" y="201.6">2023-03-27</text>
<text x="280.9" y="201.6">V1.0</text>
<text x="235.5" y="205.1">HGL</text>
<text x="281.7" y="205.1">4</text>
<text x="287.8" y="205.1">5</text>
</g>
<g font-size="1.6">
<text x="221.5" y="201.3">Date:</text>
<text x="272.3" y="201.3">Rev:</text>
<text x="221.5" y="204.9">Designed by:</text>
<text x="272" y="204.9">Sheet:</text>
<text x="284.9" y="204.9">of</text>
</g>
</svg>
